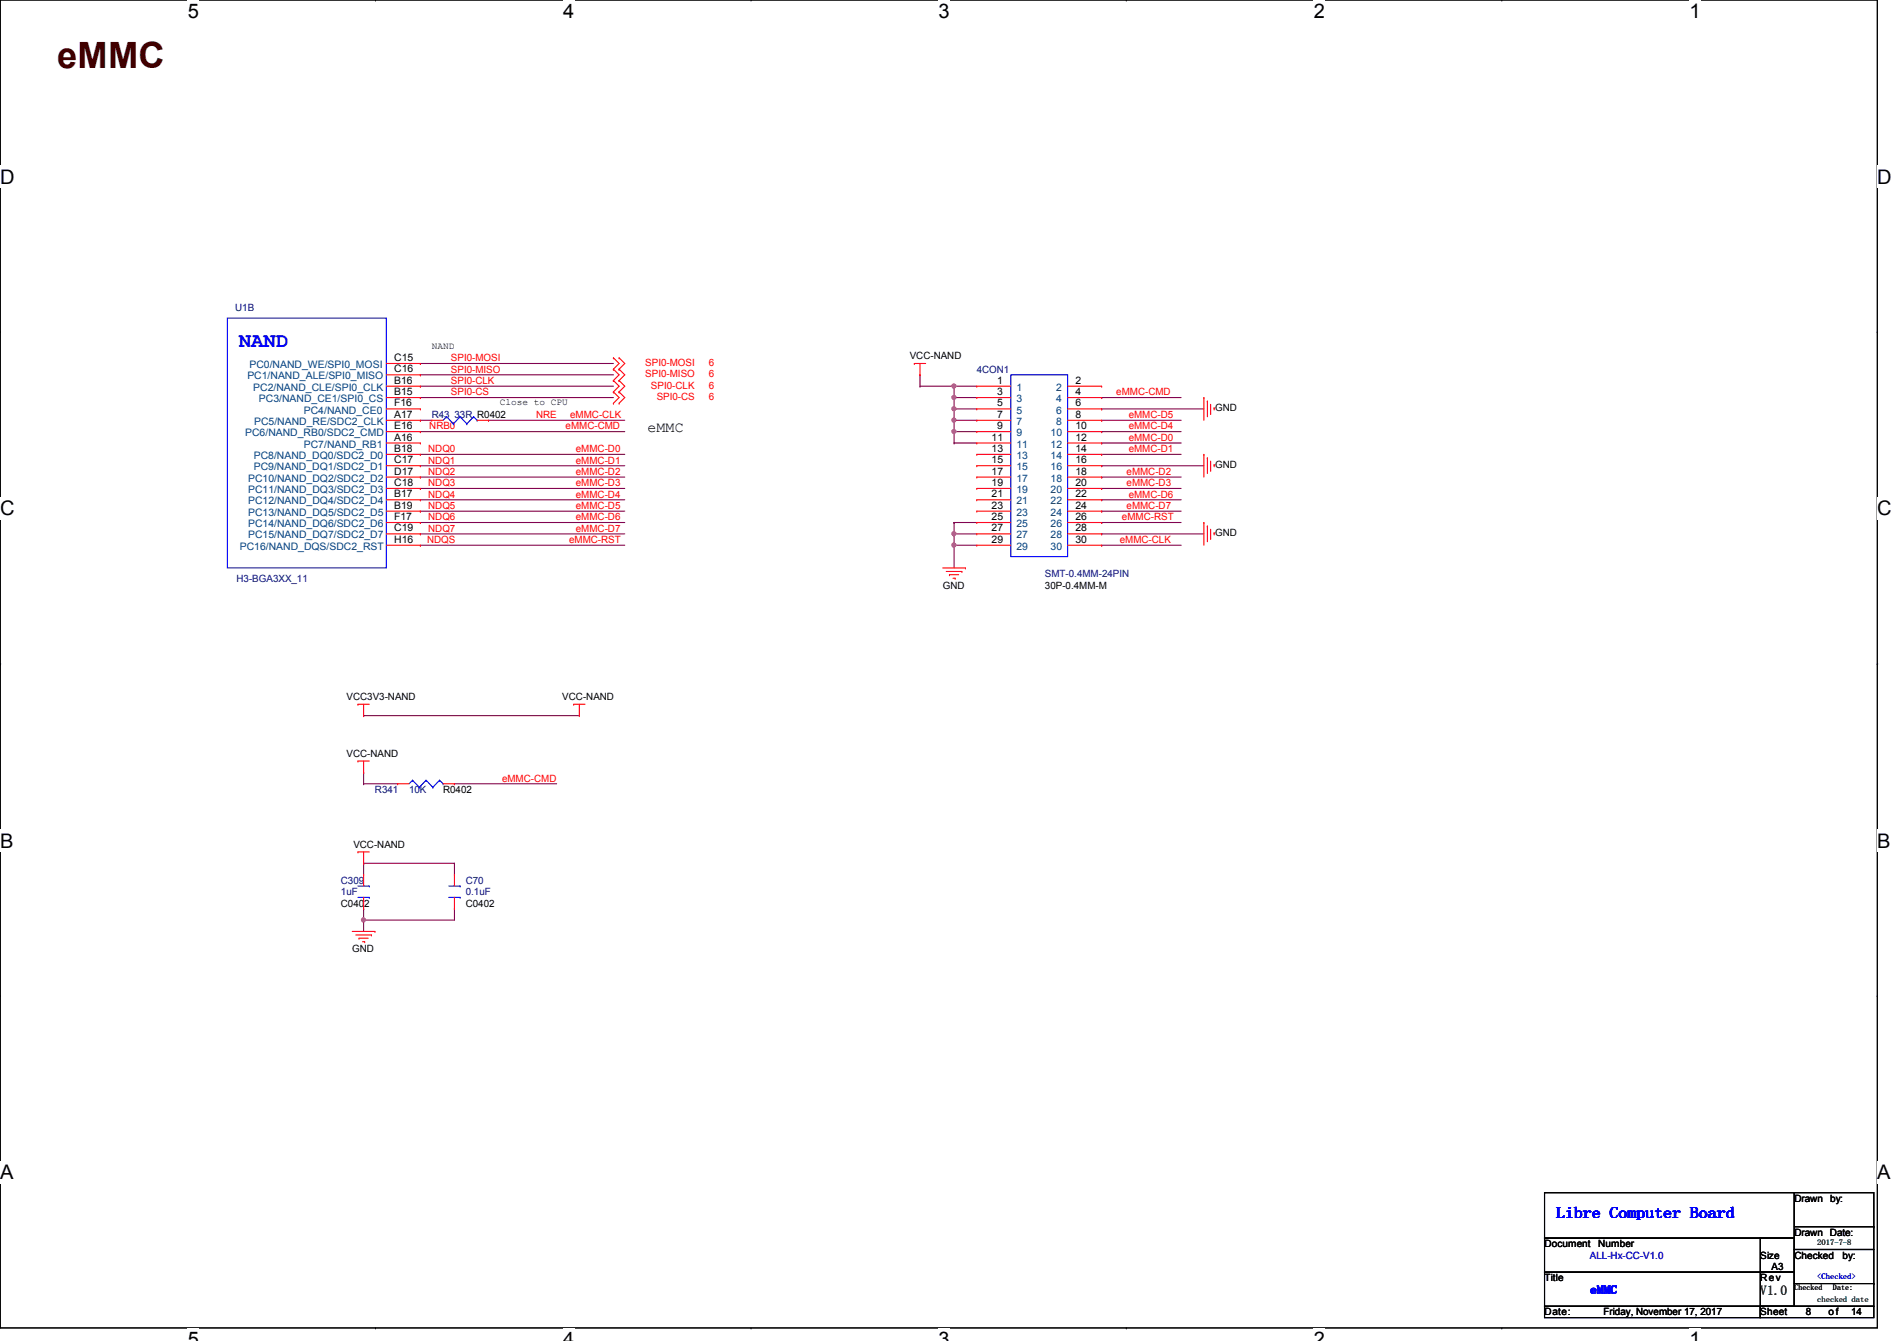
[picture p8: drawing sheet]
<svg xmlns="http://www.w3.org/2000/svg" width="297mm" height="210mm" viewBox="0 0 297 210" stroke-linecap="round" stroke-linejoin="round" font-family="sans-serif">
<path d="M0 0h294v207.9h-294z" fill="none" stroke="#000" stroke-width=".17"/>
<g fill="#fff">
<path d="M29.4 0h1.8v3.5h-1.8z"/>
<path d="M29.4 207.9h1.8v2h-1.8z"/>
</g>
<path d="M58.8 0h.1M58.8 207.9h.1" fill="none" stroke="#000" stroke-width=".17"/>
<g fill="#fff">
<path d="M88.2 0h1.7v3.5h-1.7z"/>
<path d="M88.2 207.9h1.7v2h-1.7z"/>
</g>
<path d="M117.6 0h.1M117.6 207.9h.1" fill="none" stroke="#000" stroke-width=".17"/>
<g fill="#fff">
<path d="M147 0h1.7v3.5h-1.7z"/>
<path d="M147 207.9h1.7v2h-1.7z"/>
</g>
<path d="M176.4 0h.1M176.4 207.9h.1" fill="none" stroke="#000" stroke-width=".17"/>
<g fill="#fff">
<path d="M205.7 0h1.8v3.5h-1.8z"/>
<path d="M205.7 207.9h1.8v2h-1.8z"/>
</g>
<path d="M235.2 0h.1M235.2 207.9h.1" fill="none" stroke="#000" stroke-width=".17"/>
<g fill="#fff">
<path d="M264.5 0h1.8v3.5h-1.8z"/>
<path d="M264.5 207.9h1.8v2h-1.8z"/>
<path d="M0 26h2.3v3.4h-2.3z"/>
<path d="M294 26h2.2v3.4h-2.2z"/>
<path d="M0 77.9h2.3v3.5h-2.3z"/>
<path d="M294 77.9h2.2v3.5h-2.2z"/>
</g>
<path d="M0 51.9h.1M294 51.9h.1" fill="none" stroke="#000" stroke-width=".17"/>
<g fill="#fff">
<path d="M0 129.9h2.1v3.4h-2.1z"/>
<path d="M294 129.9h2v3.4h-2z"/>
</g>
<path d="M0 103.9h.1M294 103.9h.1" fill="none" stroke="#000" stroke-width=".17"/>
<path d="M0 103.9h.1M294 103.9h.1" fill="none" stroke="#000" stroke-width=".16"/>
<g fill="#fff">
<path d="M0 181.8h2.1v3.5h-2.1z"/>
<path d="M294 181.8h2v3.5h-2z"/>
</g>
<path d="M0 155.9h.1M294 155.9h.1" fill="none" stroke="#000" stroke-width=".17"/>
<g fill="none" stroke="#800040" stroke-width=".17">
<path d="M65.8 67.6h.1M65.8 65.8h.1M65.8 76.5h.1M65.8 74.7h.1M65.8 72.9h.1M65.8 71.1h.1M65.8 78.2h.1M65.8 67.6h32M65.8 65.8h1.8M65.8 76.5h32M65.8 74.7h32M65.8 72.9h32"/>
<path d="M65.8 71.1h32M65.8 78.2h32M76.5 65.8h.1M76.5 65.8h21.3M65.8 83.6h.1M65.8 81.8h.1M65.8 80h.1M65.8 85.3h.1M65.8 83.6h32M65.8 81.8h32M65.8 80h32M65.8 85.3h32"/>
<path d="M56.9 144h.1M56.9 142.2h.1M56.9 144h14.3M56.9 142.2v1.8"/>
</g>
<circle cx="56.9" cy="144" r=".32" fill="#f0f"/>
<circle cx="56.9" cy="144" r=".32" fill="none" stroke="#f0f" stroke-width=".17"/>
<g fill="none" stroke="#800040" stroke-width=".17">
<path d="M149.4 60.5h.1M149.4 69.3h.1M149.4 65.8h.1M149.4 67.6h.1M149.4 60.5h3.5M149.4 69.3h3.5M149.4 67.6h3.5M149.4 65.8v3.5M172.5 64h.1M172.5 72.9h.1M172.5 71.1h.1M172.5 76.5h.1"/>
<path d="M172.5 69.3h.1M172.5 67.6h.1M172.5 78.2h.1M172.5 65.8h.1M172.5 64h16M172.5 72.9h16M172.5 71.1h12.5M172.5 76.5h12.5M172.5 69.3h12.5M172.5 67.6h12.5M172.5 78.2h12.5M172.5 65.8h12.5"/>
<path d="M172.5 83.6h.1M172.5 81.8h.1M172.5 85.3h.1M172.5 80h.1M172.5 83.6h16M172.5 81.8h12.5M172.5 85.3h12.5M172.5 80h12.5M56.9 112h.1M56.9 112h33.8M56.9 135.1h.1M56.9 120.9h.1"/>
<path d="M56.9 122.7h.1M56.9 135.1h14.3M56.9 120.9v1.8M56.9 135.1v1.8M56.9 122.7h5.4M71.2 135.1h.1M71.2 122.7h.1M71.2 135.1v1.8M71.2 122.7h16M56.9 144h.1M56.9 144v1.8M71.2 142.2h.1"/>
<path d="M71.2 142.2v1.8"/>
</g>
<circle cx="149.4" cy="67.5" r=".32" fill="#f0f"/>
<circle cx="149.4" cy="67.5" r=".32" fill="none" stroke="#f0f" stroke-width=".17"/>
<path d="M172.5 62.2h.1M172.5 62.2h12.5M149.4 85.3h.1M149.4 81.8h.1M149.4 83.6h.1M149.4 85.3h3.5M149.4 81.8v1.8M149.4 83.6h3.5" fill="none" stroke="#800040" stroke-width=".17"/>
<circle cx="149.4" cy="83.5" r=".32" fill="#f0f"/>
<circle cx="149.4" cy="83.5" r=".32" fill="none" stroke="#f0f" stroke-width=".17"/>
<path d="M149.4 64h.1M149.4 64v1.8M149.4 83.6h.1M149.4 81.8h.1M149.4 83.6v1.7M149.4 81.8h3.5" fill="none" stroke="#800040" stroke-width=".17"/>
<circle cx="149.4" cy="65.8" r=".32" fill="#f0f"/>
<circle cx="149.4" cy="65.8" r=".32" fill="none" stroke="#f0f" stroke-width=".17"/>
<circle cx="149.4" cy="64" r=".32" fill="#f0f"/>
<circle cx="149.4" cy="64" r=".32" fill="none" stroke="#f0f" stroke-width=".17"/>
<path d="M144.1 60.5h.1M144.1 60.5h5.3M149.4 65.8h.1M149.4 65.8h3.5" fill="none" stroke="#800040" stroke-width=".17"/>
<circle cx="149.4" cy="60.4" r=".32" fill="#f0f"/>
<circle cx="149.4" cy="60.4" r=".32" fill="none" stroke="#f0f" stroke-width=".17"/>
<path d="M149.4 60.5h.1M149.4 64h.1M149.4 62.2h.1M149.4 60.5v3.5M149.4 64h3.5" fill="none" stroke="#800040" stroke-width=".17"/>
<circle cx="149.4" cy="62.2" r=".32" fill="#f0f"/>
<circle cx="149.4" cy="62.2" r=".32" fill="none" stroke="#f0f" stroke-width=".17"/>
<path d="M149.4 62.2h.1M149.4 62.2h3.5M149.4 85.3h.1M149.4 85.3v3.6" fill="none" stroke="#800040" stroke-width=".17"/>
<circle cx="149.4" cy="85.3" r=".32" fill="#f0f"/>
<circle cx="149.4" cy="85.3" r=".32" fill="none" stroke="#f0f" stroke-width=".17"/>
<path d="M65.8 56.9h.1M65.8 58.7h.1M65.8 56.9h30.3M65.8 58.7h30.3M144.1 58.7h.1M144.1 58.7v1.8M65.8 60.5h.1M65.8 62.2h.1M65.8 60.5h30.3M65.8 62.2h30.3M172.5 74.7h.1M172.5 74.7h12.5" fill="none" stroke="#800040" stroke-width=".17"/>
<g fill="none" stroke="#f00" stroke-width=".17">
<path d="M60.5 56.9h5.3M60.5 58.7h5.3M65.8 56.9h.1M65.8 58.7h.1M96.1 59.6h.1M96.1 57.8h.1M96.1 56h.1M96.1 57.8l.8 .9-.8 .9M96.1 59.6l.8 .9-.8 .8M96.1 56l.8 .9-.8 .9M96.9 59.6h.1M96.9 57.8h.1"/>
<path d="M96.9 56h.1M96.9 57.8l.9 .9-.9 .9M96.9 59.6l.9 .9-.9 .8M96.9 56l.9 .9-.9 .9M143.2 56.9h.1M143.2 56.9h1.7M144.1 58.7h.1M144.1 56.9v1.8M60.5 60.5h5.3M60.5 62.2h5.3M60.5 64h5.3M60.5 65.8h5.3"/>
<path d="M60.5 67.6h5.3M60.5 69.3h5.3M60.5 71.1h5.3M60.5 72.9h5.3M60.5 74.7h5.3M60.5 76.5h5.3M60.5 78.2h5.3M65.8 60.5h.1M65.8 62.2h.1M65.8 64h.1M65.8 65.8h.1M65.8 67.6h.1"/>
<path d="M65.8 69.3h.1M65.8 71.1h.1M65.8 72.9h.1M65.8 74.7h.1M65.8 76.5h.1M65.8 78.2h.1M67.6 65.8h.1M67.6 65.8h1.8M74.7 65.8h1.8M76.5 65.8h.1M96.1 61.3h.1M96.1 63.1h.1"/>
<path d="M96.1 61.3l.8 .9-.8 .9M96.9 61.3h.1M96.9 63.1h.1M96.9 61.3l.9 .9-.9 .9M152.9 60.5h.1M152.9 62.2h.1M152.9 64h.1M152.9 65.8h.1M152.9 67.6h.1M152.9 69.3h.1M152.9 71.1h.1M152.9 72.9h.1"/>
<path d="M152.9 74.7h.1M152.9 76.5h.1M152.9 78.2h.1M152.9 60.5h5.4M152.9 62.2h5.4M152.9 64h5.4M152.9 65.8h5.4M152.9 67.6h5.4M152.9 69.3h5.4M152.9 71.1h5.4M152.9 72.9h5.4M152.9 74.7h5.4"/>
<path d="M152.9 76.5h5.4M152.9 78.2h5.4M167.2 60.5h5.3M167.2 62.2h5.3M167.2 64h5.3M167.2 65.8h5.3M167.2 67.6h5.3M167.2 69.3h5.3M167.2 71.1h5.3M167.2 72.9h5.3M167.2 74.7h5.3M167.2 76.5h5.3"/>
<path d="M167.2 78.2h5.3M172.5 60.5h.1M172.5 62.2h.1M172.5 64h.1M172.5 65.8h.1M172.5 67.6h.1M172.5 69.3h.1M172.5 71.1h.1M172.5 72.9h.1M172.5 74.7h.1M172.5 76.5h.1M172.5 78.2h.1"/>
<path d="M188.5 62.2h.1M188.5 71.1h.1M188.5 62.2v3.6M188.5 71.1v3.6M189.1 62.8h.1M189.1 71.7h.1M189.1 62.8v2.4M189.1 71.7v2.4M189.6 64.7h.1M189.6 73.6h.1M189.6 63.3v1.4M189.6 72.2v1.4"/>
<path d="M190.1 63.8h.1M190.1 72.7h.1M190.1 63.8v.4M190.1 72.7v.4M60.5 80h5.3M60.5 81.8h5.3M60.5 83.6h5.3M60.5 85.3h5.3M65.8 80h.1M65.8 81.8h.1M65.8 83.6h.1M65.8 85.3h.1"/>
<path d="M147.6 88.9h3.6M148.2 89.5h2.4M148.7 90h.1M148.7 90h1.4M149.2 90.5h.4M149.6 90.5h.1M150.6 89.5h.1M151.2 88.9h.1M152.9 80h.1M152.9 81.8h.1M152.9 83.6h.1M152.9 85.3h.1"/>
<path d="M152.9 80h5.4M152.9 81.8h5.4M152.9 83.6h5.4M152.9 85.3h5.4M167.2 80h5.3M167.2 81.8h5.3M167.2 83.6h5.3M167.2 85.3h5.3M172.5 80h.1M172.5 81.8h.1M172.5 83.6h.1M172.5 85.3h.1"/>
<path d="M188.5 81.8h.1M188.5 81.8v3.5M189.1 82.3h.1M189.1 82.3v2.5M189.6 84.3h.1M189.6 82.8v1.5M190.1 83.4h.1M190.1 83.4v.3M56 110.2h.1M56 119.1h.1M56 110.2h1.8M56 119.1h1.8"/>
<path d="M56.9 112h.1M56.9 110.2v1.8M56.9 119.1v1.8M89.8 110.2h.1M89.8 110.2h1.8M90.7 112h.1M90.7 110.2v1.8M56 133.3h.1M56 133.3h1.8M56.9 135.1h.1M56.9 120.9h.1M56.9 136.9h.1"/>
<path d="M56.9 133.3v1.8M56.9 136.9v1.8M62.3 122.7h.1M62.3 122.7h1.7M69.4 122.7h1.8M71.2 136.9h.1M71.2 122.7h.1M71.2 136.9v1.8M55.2 145.8h3.5M55.7 146.3h2.5M56.2 146.9h.1M56.2 146.9h1.5"/>
<path d="M56.8 147.4h.3M56.9 142.2h.1M56.9 140.5v1.7M57.1 147.4h.1M58.2 146.3h.1M58.7 145.8h.1M71.2 142.2h.1M71.2 140.5v1.7"/>
</g>
<g fill="none" stroke="#000" stroke-width=".17">
<path d="M241.8 199.1h39.2v5.4h-39.2zM241.8 193.8h39.2v5.3h-39.2zM241.8 186.7h39.2v7.1h-39.2zM275.6 193.8h5.4v5.3h-5.4zM275.6 199.1h5.4v5.4h-5.4zM281 186.7h12.4v8.9h-12.4zM281 195.6h12.4v8.9h-12.4zM281 192h12.4M293.4 192h.1M241.8 204.5h33.8v1.7h-33.8zM275.6 204.5h17.8v1.7h-17.8zM281 200.9h12.4"/>
<path d="M293.4 200.9h.1"/>
</g>
<g fill="none" stroke="#00f" stroke-width=".17">
<path d="M35.6 49.8h24.9v39.1h-24.9zM158.3 58.7h8.9v28.4h-8.9zM69.9 65.2h.1M69.9 65.2l-.5 .6M69.9 65.2l1.1 1.1M71 66.3h.1M72 65.2h.1M72 65.2l-1 1.1M72 65.2l1.1 1.1M73.1 66.3h.1M74.2 65.2h.1M74.2 65.2l-1.1 1.1"/>
<path d="M74.2 65.2l.5 .6M74.7 65.8h.1M56 138.7h1.8M57.8 138.7h.1M64.6 122.1h.1M64.6 122.1l-.6 .6M64.6 122.1l1.1 1.1M65.7 123.2h.1M66.7 122.1h.1M66.7 122.1l-1 1.1M66.7 122.1l1.1 1.1M67.8 123.2h.1"/>
<path d="M68.8 122.1h.1M68.8 122.1l-1 1.1M68.8 122.1l.6 .6M69.4 122.7h.1M70.3 138.7h1.7M72 138.7h.1M56 140.5h1.8M57.8 140.5h.1M70.3 140.5h1.7M72 140.5h.1"/>
</g>
<circle cx="56.9" cy="144" r=".32" fill="#f0f"/>
<circle cx="56.9" cy="144" r=".32" fill="none" stroke="#f0f" stroke-width=".17"/>
<circle cx="149.4" cy="67.5" r=".32" fill="#f0f"/>
<circle cx="149.4" cy="67.5" r=".32" fill="none" stroke="#f0f" stroke-width=".17"/>
<circle cx="149.4" cy="83.5" r=".32" fill="#f0f"/>
<circle cx="149.4" cy="83.5" r=".32" fill="none" stroke="#f0f" stroke-width=".17"/>
<circle cx="149.4" cy="65.8" r=".32" fill="#f0f"/>
<circle cx="149.4" cy="65.8" r=".32" fill="none" stroke="#f0f" stroke-width=".17"/>
<circle cx="149.4" cy="64" r=".32" fill="#f0f"/>
<circle cx="149.4" cy="64" r=".32" fill="none" stroke="#f0f" stroke-width=".17"/>
<circle cx="149.4" cy="60.4" r=".32" fill="#f0f"/>
<circle cx="149.4" cy="60.4" r=".32" fill="none" stroke="#f0f" stroke-width=".17"/>
<circle cx="149.4" cy="62.2" r=".32" fill="#f0f"/>
<circle cx="149.4" cy="62.2" r=".32" fill="none" stroke="#f0f" stroke-width=".17"/>
<circle cx="149.4" cy="85.3" r=".32" fill="#f0f"/>
<circle cx="149.4" cy="85.3" r=".32" fill="none" stroke="#f0f" stroke-width=".17"/>
<text font-size="5.7" fill="#400000" x="8.9" y="10.6">eMMC</text>
<text font-size="3.3" fill="#00f" x="37.4" y="54.3">NAND</text>
<g font-size="3.1">
<text x="29.4" y="2.8">5</text>
<text x="88.2" y="2.8">4</text>
<text x="147" y="2.8">3</text>
<text x="205.7" y="2.8">2</text>
<text x="264.5" y="2.8">1</text>
<text x="0" y="28.7">D</text>
<text x="294" y="28.7">D</text>
<text x="0" y="80.7">C</text>
<text x="294" y="80.7">C</text>
<text x="0" y="132.7">B</text>
<text x="294" y="132.7">B</text>
<text x="0" y="184.6">A</text>
<text x="294" y="184.6">A</text>
<text x="29.4" y="210.7">5</text>
<text x="88.2" y="210.7">4</text>
<text x="147" y="210.7">3</text>
<text x="205.7" y="210.7">2</text>
<text x="264.5" y="210.7">1</text>
</g>
<text font-size="2.5" fill="#00f" x="243.7" y="190.6">Libre Computer Board</text>
<text font-size="2.3" x="101.4" y="67.7">eMMC</text>
<text font-size="2.1" fill="#008000" x="275.6" y="202.7">V1.0</text>
<text font-size="1.7" fill="#00f" x="249" y="202.5">eMMC</text>
<g font-size="1.6" fill="#000080">
<text x="36.8" y="48.7">U1B</text>
<text x="152.9" y="58.3">4CON1</text>
<text x="67.6" y="65.4">R43 33R R0402</text>
<text x="37" y="91.1">H3-BGA3XX_11</text>
<text x="163.6" y="90.3">SMT-0.4MM-24PIN</text>
<text x="58.7" y="124.1">R341</text>
<text x="64" y="124.1">10K</text>
<text x="53.4" y="138.3">C309</text>
<text x="53.4" y="140.1">1uF</text>
<text x="72.9" y="138.3">C70</text>
<text x="72.9" y="140.1">0.1uF</text>
</g>
<g font-size="1.6" fill="#004080">
<text x="38.7" y="59.4">PC1/NAND_ALE/SPI0_MISO</text>
<text x="39.1" y="57.6">PC0/NAND_WE/SPI0_MOSI</text>
<text x="39.7" y="61.2">PC2/NAND_CLE/SPI0_CLK</text>
<text x="40.6" y="62.9">PC3/NAND_CE1/SPI0_CS</text>
<text x="47.6" y="64.7">PC4/NAND_CE0</text>
<text x="159.2" y="61.2">1</text>
<text x="159.2" y="62.9">3</text>
<text x="159.2" y="64.7">5</text>
<text x="165.4" y="61.2">2</text>
<text x="165.4" y="62.9">4</text>
<text x="165.4" y="64.7">6</text>
<text x="38.4" y="68.3">PC6/NAND_RB0/SDC2_CMD</text>
<text x="39.7" y="71.8">PC8/NAND_DQ0/SDC2_D0</text>
<text x="39.8" y="66.5">PC5/NAND_RE/SDC2_CLK</text>
<text x="47.6" y="70.1">PC7/NAND_RB1</text>
<text x="159.2" y="66.5">7</text>
<text x="159.2" y="68.3">9</text>
<text x="159.2" y="70.1">11</text>
<text x="159.2" y="71.8">13</text>
<text x="164.5" y="68.3">10</text>
<text x="164.5" y="70.1">12</text>
<text x="164.5" y="71.8">14</text>
<text x="165.4" y="66.5">8</text>
<text x="38.9" y="75.4">PC10/NAND_DQ2/SDC2_D2</text>
<text x="38.9" y="77.2">PC11/NAND_DQ3/SDC2_D3</text>
<text x="39.7" y="73.6">PC9/NAND_DQ1/SDC2_D1</text>
<text x="159.2" y="73.6">15</text>
<text x="159.2" y="75.4">17</text>
<text x="159.2" y="77.2">19</text>
<text x="164.5" y="73.6">16</text>
<text x="164.5" y="75.4">18</text>
<text x="164.5" y="77.2">20</text>
<text x="38.9" y="79">PC12/NAND_DQ4/SDC2_D4</text>
<text x="38.9" y="80.7">PC13/NAND_DQ5/SDC2_D5</text>
<text x="38.9" y="82.5">PC14/NAND_DQ6/SDC2_D6</text>
<text x="159.2" y="79">21</text>
<text x="159.2" y="80.7">23</text>
<text x="159.2" y="82.5">25</text>
<text x="164.5" y="79">22</text>
<text x="164.5" y="80.7">24</text>
<text x="164.5" y="82.5">26</text>
<text x="37.5" y="86.1">PC16/NAND_DQS/SDC2_RST</text>
<text x="38.9" y="84.3">PC15/NAND_DQ7/SDC2_D7</text>
<text x="159.2" y="84.3">27</text>
<text x="159.2" y="86.1">29</text>
<text x="164.5" y="84.3">28</text>
<text x="164.5" y="86.1">30</text>
</g>
<g font-size="1.6">
<text x="61.7" y="56.5">C15</text>
<text x="61.7" y="58.3">C16</text>
<text x="142.4" y="56.2">VCC-NAND</text>
<text x="61.7" y="60.1">B16</text>
<text x="61.7" y="61.8">B15</text>
<text x="61.7" y="63.6">F16</text>
<text x="61.7" y="65.4">A17</text>
<text x="156.2" y="60.1">1</text>
<text x="156.2" y="61.8">3</text>
<text x="156.2" y="63.6">5</text>
<text x="156.2" y="65.4">7</text>
<text x="168.4" y="60.1">2</text>
<text x="168.4" y="61.8">4</text>
<text x="168.4" y="63.6">6</text>
<text x="168.4" y="65.4">8</text>
<text x="190.3" y="64.4">GND</text>
<text x="61.7" y="67.2">E16</text>
<text x="61.7" y="69">A16</text>
<text x="61.7" y="70.7">B18</text>
<text x="155.3" y="69">11</text>
<text x="155.3" y="70.7">13</text>
<text x="156.2" y="67.2">9</text>
<text x="168.4" y="67.2">10</text>
<text x="168.4" y="69">12</text>
<text x="168.4" y="70.7">14</text>
<text x="61.7" y="72.5">C17</text>
<text x="61.7" y="74.3">D17</text>
<text x="61.7" y="76.1">C18</text>
<text x="61.7" y="77.9">B17</text>
<text x="155.3" y="72.5">15</text>
<text x="155.3" y="74.3">17</text>
<text x="155.3" y="76.1">19</text>
<text x="155.3" y="77.9">21</text>
<text x="168.4" y="72.5">16</text>
<text x="168.4" y="74.3">18</text>
<text x="168.4" y="76.1">20</text>
<text x="168.4" y="77.9">22</text>
<text x="190.3" y="73.3">GND</text>
<text x="61.7" y="79.6">B19</text>
<text x="61.7" y="81.4">F17</text>
<text x="61.7" y="83.2">C19</text>
<text x="155.3" y="79.6">23</text>
<text x="155.3" y="81.4">25</text>
<text x="155.3" y="83.2">27</text>
<text x="168.4" y="79.6">24</text>
<text x="168.4" y="81.4">26</text>
<text x="168.4" y="83.2">28</text>
<text x="190.3" y="83.9">GND</text>
<text x="61.7" y="85">H16</text>
<text x="155.3" y="85">29</text>
<text x="168.4" y="85">30</text>
<text x="147.6" y="92.1">GND</text>
<text x="163.6" y="92.1">30P-0.4MM-M</text>
<text x="54.3" y="109.6">VCC3V3-NAND</text>
<text x="88.1" y="109.6">VCC-NAND</text>
<text x="54.3" y="118.4">VCC-NAND</text>
<text x="69.4" y="124.1">R0402</text>
<text x="55.3" y="132.7">VCC-NAND</text>
<text x="53.4" y="141.9">C0402</text>
<text x="72.9" y="141.9">C0402</text>
<text x="55.2" y="149">GND</text>
<text x="281" y="188.1">Drawn by:</text>
<text x="241.8" y="195.2">Document</text>
<text x="250.3" y="195.2">Number</text>
<text x="275.6" y="197">Size</text>
<text x="281" y="197">Checked</text>
<text x="281" y="193.5">Drawn Date:</text>
<text x="288.5" y="197">by:</text>
<text x="241.8" y="200.6">Title</text>
<text x="275.6" y="200.6">Rev</text>
<text x="277.4" y="198.8">A3</text>
<text x="241.8" y="205.9">Date:</text>
<text x="251.1" y="205.9">Friday, November 17, 2017</text>
<text x="275.6" y="205.9">Sheet</text>
<text x="282.7" y="205.9">8</text>
<text x="286.3" y="205.9">o f</text>
<text x="289.9" y="205.9">14</text>
</g>
<g font-size="1.6" fill="#f00">
<text x="70.6" y="56.6">SPI0-MOSI</text>
<text x="70.6" y="58.3">SPI0-MISO</text>
<text x="101" y="59.1">SPI0-MISO</text>
<text x="101" y="57.3">SPI0-MOSI</text>
<text x="111" y="59.1">6</text>
<text x="111" y="57.3">6</text>
<text x="70.6" y="60.1">SPI0-CLK</text>
<text x="70.6" y="61.9">SPI0-CS</text>
<text x="83.9" y="65.4">NRE</text>
<text x="89.3" y="65.4">eMMC-CLK</text>
<text x="101.9" y="60.8">SPI0-CLK</text>
<text x="102.8" y="62.6">SPI0-CS</text>
<text x="111" y="60.8">6</text>
<text x="111" y="62.6">6</text>
<text x="174.8" y="61.9">eMMC-CMD</text>
<text x="176.7" y="65.4">eMMC-D5</text>
<text x="67.1" y="70.8">NDQ0</text>
<text x="67.2" y="67.2">NRB0</text>
<text x="88.6" y="67.2">eMMC-CMD</text>
<text x="90.2" y="70.8">eMMC-D0</text>
<text x="176.7" y="70.8">eMMC-D1</text>
<text x="176.7" y="69">eMMC-D0</text>
<text x="176.7" y="67.2">eMMC-D4</text>
<text x="67.1" y="76.1">NDQ3</text>
<text x="67.1" y="74.3">NDQ2</text>
<text x="67.1" y="72.6">NDQ1</text>
<text x="67.1" y="77.9">NDQ4</text>
<text x="90.2" y="76.1">eMMC-D3</text>
<text x="90.2" y="74.3">eMMC-D2</text>
<text x="90.2" y="72.6">eMMC-D1</text>
<text x="90.2" y="77.9">eMMC-D4</text>
<text x="176.4" y="76.1">eMMC-D3</text>
<text x="176.4" y="74.3">eMMC-D2</text>
<text x="176.7" y="77.9">eMMC-D6</text>
<text x="67.1" y="83.2">NDQ7</text>
<text x="67.1" y="81.4">NDQ6</text>
<text x="67.1" y="79.7">NDQ5</text>
<text x="90.2" y="83.2">eMMC-D7</text>
<text x="90.2" y="81.4">eMMC-D6</text>
<text x="90.2" y="79.7">eMMC-D5</text>
<text x="175.7" y="81.4">eMMC-RST</text>
<text x="176.4" y="79.7">eMMC-D7</text>
<text x="66.9" y="85">NDQS</text>
<text x="89.1" y="85">eMMC-RST</text>
<text x="175.3" y="85">eMMC-CLK</text>
<text x="78.6" y="122.3">eMMC-CMD</text>
</g>
<text font-size="1.6" fill="#8000ff" x="249" y="197">ALL-Hx-CC-V1.0</text>
<g font-size="1.5">
<text x="67.6" y="54.6">NAND</text>
<text x="78.3" y="63.5">Close to CPU</text>
</g>
<g font-size="1.2" fill="#008000">
<text x="284.5" y="194.9">2017-7-8</text>
<text x="284.5" y="203.8">checked date</text>
</g>
<g font-size="1.2">
<text x="281" y="202">Checked</text>
<text x="287" y="202">Date:</text>
</g>
<text font-size="1.2" fill="#00f" x="284.5" y="200.2">&lt;Checked&gt;</text>
</svg>
